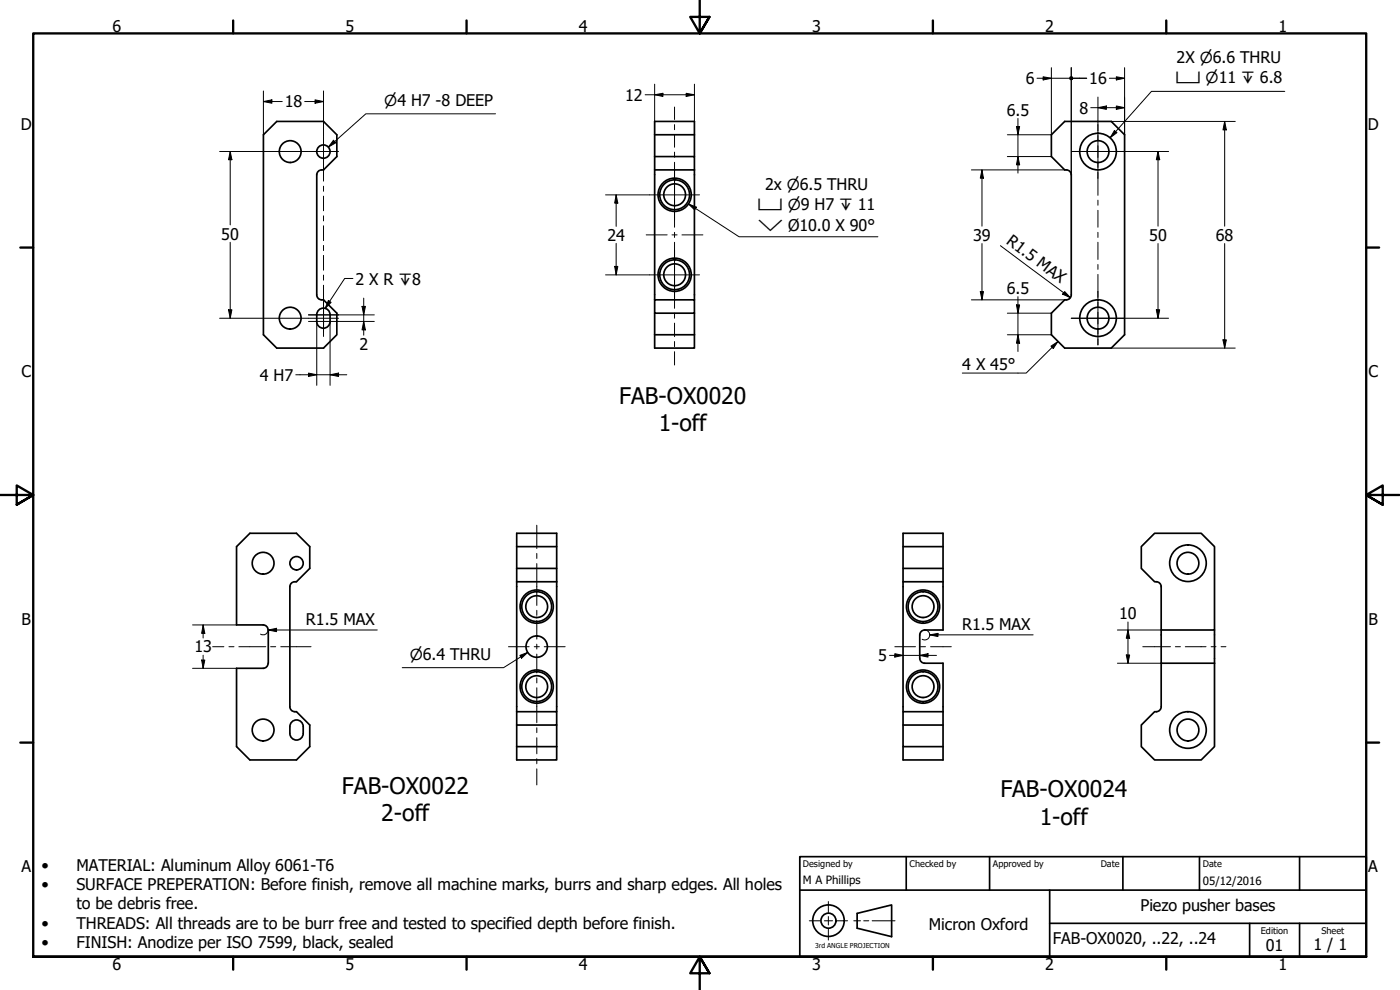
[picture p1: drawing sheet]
<svg xmlns="http://www.w3.org/2000/svg" width="420mm" height="297mm" viewBox="0 0 420 297" stroke-linecap="round" stroke-linejoin="round" font-family="sans-serif">
<!-- layer: Visible (ISO) -->
<g fill="none" stroke="#000" stroke-width=".51">
<path d="M79.1 40.4l4-4h14l4 4v6.6l-4 4a1.61 1.61 0 0 0-2 1.5v35.9a1.61 1.61 0 0 0 2 1.6l4 4v6.4l-4 4h-14l-4-4zM196.5 47h11.9v4M196.5 40.4h11.9v-4h-11.9v53.6M196.5 51h11.9M208.4 40.4v6.6M208.4 51v39M320 51a1.49 1.49 0 0 1 1.5 1.5v35.9a1.49 1.49 0 0 1-1.5 1.6M320 51h-.5l-4-4v-6.6l4-4h14l4 4v60l-4 4h-14l-4-4v-6.4l4-4h.5M95.1 96.4a3.6 3.6 0 0 1 .5-3.4 2 2 0 0 1 2.2-.4 2 2 0 0 1 1.3 1.8v2M95.1 96.5a2 2 0 0 0 2 2 2 2 0 0 0 2-2M196.5 90h11.9v4h-11.9zM196.5 94v10.4h11.9v-4"/>
<path d="M208.4 94v6.4M196.5 100.4h11.9M88.5 174.5a1.49 1.49 0 0 0-1.5 1.5v36a1.49 1.49 0 0 0 1.5 1.5M88.5 174.5h.5l4-4v-6.5l-4-4h-14l-4 4v23.5h8M155.1 170.5h12v4M155.1 164h12v-4h-12v68h12v-4M155.1 174.5h12M167.1 164v6.5M167.1 174.5v39M271 174.5v-14.5h12v14.5M271 174.5h12M271 174.5v39"/>
<path d="M271 170.5h12M271 164h12M283 174.5v14.5h-5.5a1.49 1.49 0 0 0-1.5 1.5v7M342.5 164l4-4h14l4 4v25h-16v-13a1.59 1.59 0 0 0-2-1.5l-4-4zM79 187.5a1.49 1.49 0 0 1 1.5 1.5M80.5 199a1.49 1.49 0 0 1-1.5 1.5M80.5 189v10M276 197.5a1.49 1.49 0 0 0 1.5 1.5h5.5v14.5M348.5 189v10M348.5 199v13a1.59 1.59 0 0 1-2 1.5l-4 4v6.5l4 4h14l4-4v-25M348.5 199h16M364.5 189v10"/>
<path d="M79 200.5h-8v23.5l4 4h14l4-4v-6.5l-4-4h-.5M155.1 213.5h12v4h-12M167.1 217.5v6.5M271 217.5v6.5h12M283 213.5v14.5h-12v-4M283 213.5h-12v4h12M87 220a2 2 0 0 0 2 2 2 2 0 0 0 2-2M87 220a3.6 3.6 0 0 1 .6-3.4 2 2 0 0 1 2.2-.4 2 2 0 0 1 1.2 1.8v2M155.1 224h12"/>
<circle cx="87.1" cy="45.5" r="3.3"/>
<circle cx="97.1" cy="45.5" r="2"/>
<circle cx="202.5" cy="58.4" r="4.5"/>
<circle cx="202.5" cy="58.4" r="5"/>
<circle cx="202.5" cy="58.4" r="3.3"/>
<circle cx="329.5" cy="45.5" r="5.5"/>
<circle cx="329.5" cy="45.5" r="3.3"/>
<circle cx="87.1" cy="95.5" r="3.3"/>
<circle cx="202.5" cy="82.4" r="4.5"/>
<circle cx="202.5" cy="82.4" r="5"/>
<circle cx="202.5" cy="82.4" r="3.3"/>
<circle cx="329.5" cy="95.5" r="5.5"/>
<circle cx="329.5" cy="95.5" r="3.3"/>
<circle cx="79" cy="169" r="3.3"/>
<circle cx="89" cy="169" r="2"/>
<circle cx="356.5" cy="169" r="5.5"/>
<circle cx="356.5" cy="169" r="3.3"/>
<circle cx="161.1" cy="194" r="3.2"/>
<circle cx="161.1" cy="182" r="4.5"/>
<circle cx="161.1" cy="182" r="5"/>
<circle cx="161.1" cy="182" r="3.3"/>
<circle cx="277" cy="182" r="4.5"/>
<circle cx="277" cy="182" r="5"/>
<circle cx="277" cy="182" r="3.3"/>
<circle cx="79" cy="219" r="3.3"/>
<circle cx="161.1" cy="206" r="4.5"/>
<circle cx="161.1" cy="206" r="5"/>
<circle cx="161.1" cy="206" r="3.3"/>
<circle cx="277" cy="206" r="4.5"/>
<circle cx="277" cy="206" r="5"/>
<circle cx="277" cy="206" r="3.3"/>
<circle cx="356.5" cy="219" r="5.5"/>
<circle cx="356.5" cy="219" r="3.3"/>
</g>
<!-- layer: Border (ISO) -->
<g fill="none" stroke="#000" stroke-width=".7">
<path d="M70 6.1v3.9M140 6.1v3.9M210 0v10l-2.9-4.9h5.8l-2.9 4.9 2.9-4.9M280 6.1v3.9M350 6.1v3.9M6.1 74.3h3.9M410 74.3h3.9M0 148.5h10l-5-2.8v5.7l5-2.9-5 2.9M420 148.5h-10l5-2.8v5.7l-5-2.9 5 2.9M6.1 222.8h3.9M410 222.8h3.9M10 287.1v-277.1h400v277.1h-400h400"/>
<path d="M70 287.1v3.8M140 287.1v3.8M212.9 292l-2.9-4.9 2.9 4.9h-5.8l2.9-4.9v9.9M280 287.1v3.8M350 287.1v3.8"/>
</g>
<!-- layer: Sketch Geometry (ANSI) -->
<path d="M242.9 276.3h3.2M247.4 276.3h2.5M248.6 270.5v3.3M248.6 275v2.5M248.6 278.8v3.3M251.1 276.3h3.3M256.2 276.3h2.1M259.2 276.3h1.5M261.7 276.3h6.9" fill="none" stroke="#000" stroke-width=".3"/>
<g fill="none" stroke="#000" stroke-width=".51">
<path d="M257.2 274.1l10.4-2.6v9.5l-10.4-2.5z"/>
<circle cx="248.6" cy="276.2" r="4.7"/>
<circle cx="248.6" cy="276.2" r="2.25"/>
</g>
<!-- layer: Title (ISO) -->
<path d="M240 257h170v30.1h-170zM272 257v10.1M297 257v10.1M337 257v10.1M360 257v10.1M390 257v10.1M240 267.1h170M315 277h95M315 267.1v20M375 277v10.1M390 277v10.1" fill="none" stroke="#000" stroke-width=".51"/>
<!-- layer: Symbol (ISO) -->
<path d="M148.7 34.1h-38.9l-11.2 10M334.5 39.2l.7 .6-2 1.5zM385.6 27.4h-40l-12.4 13.9M100.1 42.1l.7 .7-2.2 1.3zM206.6 61.2l2.4 1-.5 .8zM206.6 61.2l15.2 9.8h41.7M98.6 90.2l.8 .5-1.8 1.8zM105.9 83.6h-2.5l-5.8 8.9M315.4 103.9l2.1-1.4-1.4 2.1zM317.5 102.5l-9.5 9.4h-19.2M156 196.6l2.4-.8-1.9 1.7zM158.4 195.8l-7.3 4.5h-30.4" fill="none" stroke="#000" stroke-width=".3"/>
<g fill="#000">
<path d="M334.5 39.2l.7 .6-2 1.5z" fill-rule="evenodd"/>
<path d="M100.1 42.1l.7 .7-2.2 1.3z" fill-rule="evenodd"/>
<path d="M206.6 61.2l2.4 1-.5 .8z" fill-rule="evenodd"/>
<path d="M98.6 90.2l.8 .5-1.8 1.8z" fill-rule="evenodd"/>
<path d="M315.4 103.9l2.1-1.4-1.4 2.1z" fill-rule="evenodd"/>
<path d="M156 196.6l2.4-.8-1.9 1.7z" fill-rule="evenodd"/>
</g>
<!-- layer: Dimension (ISO) -->
<g fill="none" stroke="#000" stroke-width=".3">
<path d="M79.1 30.5l2.5-.5v1zM79.1 30.5h5.6M79.1 27.3v13.1M91.4 30.5h5.7M94.6 30l2.5 .5-2.5 .5zM97.1 27.3v13.6M193.6 28.4h14.8M196.5 28.4l2.4-.4v.9zM196.5 25.3v11.1M205.9 28l2.5 .4-2.5 .5zM208.4 25.3v11.1M305.1 38h.9l-.5 2.4z"/>
<path d="M305.5 35.5v16.4M311.2 23.5h10.3M313.1 23l2.4 .5-2.4 .5zM315.5 20.3v20.1h-13.2M321.5 20.3v25.1M322.1 23.5h4M327.3 32.3h10.2M329.5 32.3l2.5-.5v1zM329.5 29.1v8.4M332.9 23.5h4.6M333.5 36.4h37.2M335 31.8l2.5 .5-2.5 .5z"/>
<path d="M335 23l2.5 .5-2.5 .5zM337.5 20.3v20.1M367.5 36.4l.5 2.6h-1zM367.5 36.4v31.5M65.9 45.5h26.7M69.1 45.5l.5 2.4h-1zM69.1 45.5v22M181.7 58.5h13.2M184.9 58.5l.5 2.4h-.9zM184.9 58.5v9.4M291.5 51h28M294.7 51l.4 2.5h-.9z"/>
<path d="M294.7 51v16.9M302.3 47h13.2M305.5 47l.5 2.5h-.9zM321.5 45.6v6.8M337.5 45.5h13.2M347.5 45.5l.5 2.4h-1zM347.5 45.5v22.4M69.1 72.7v22.8M184.5 79.9h.9l-.5 2.6zM184.9 73v9.5M294.7 73.1v16.9M300.2 73.7l21 15.6"/>
<path d="M347.5 73.1v22.4M367.5 73.1v31.3M65.9 95.5h26.7M68.6 92.9h1l-.5 2.6zM95.1 96.6v19M99.1 96.6v19M101.6 94.5h10.7M101.6 96.4h10.7M108.6 91.9h1.1l-.5 2.6zM109.2 96.4l.5 2.6h-1.1zM109.2 89.5v11.1M181.7 82.5h13.2"/>
<path d="M291.5 90h28M294.2 87.5h.9l-.4 2.5zM302.3 94h13.2M305.1 91.5h.9l-.5 2.5zM305.5 89v16.5M319.5 87.5l1.7 1.8-2.3-1zM337.5 95.5h13.2M347 92.9h1l-.5 2.6zM88.8 112.4h15.3M92.6 111.9l2.5 .5-2.5 .6zM99.1 112.4l2.5-.5v1.1zM302.3 100.4h13.2"/>
<path d="M305.5 100.4l.5 2.6h-.9zM333.5 104.4h37.2M367 102h1l-.5 2.4zM57.8 187.5h13.2M60.5 198h1l-.5 2.5zM61 187.5l.5 2.5h-1zM61 187.5v3.9M61 196.6v3.9M80.5 189a1.49 1.49 0 0 1-2.3 1.3M80.5 189l2.5-.5v1zM80.5 189h32.7M267 196.6h14.1"/>
<path d="M268.5 196.1l2.5 .5-2.5 .6zM276 196.6l2.5-.5v1.1zM277.5 189a1.49 1.49 0 0 1 1.5 1.9 1.49 1.49 0 0 1-2.2 .9M279 190.5l2.5-.5v1zM279 190.5h31.1M335.3 189h13.2M335.3 199h13.2M338 196.5h1l-.5 2.5zM338.5 189l.5 2.5h-1zM338.5 186.6v12.4M57.8 200.5h13.2"/>
</g>
<g fill="#000">
<path d="M79.1 30.5l2.5-.5v1z" fill-rule="evenodd"/>
<path d="M94.6 30l2.5 .5-2.5 .5z" fill-rule="evenodd"/>
<path d="M196.5 28.4l2.4-.4v.9z" fill-rule="evenodd"/>
<path d="M205.9 28l2.5 .4-2.5 .5z" fill-rule="evenodd"/>
<path d="M305.1 38h.9l-.5 2.4z" fill-rule="evenodd"/>
<path d="M313.1 23l2.4 .5-2.4 .5z" fill-rule="evenodd"/>
<path d="M329.5 32.3l2.5-.5v1z" fill-rule="evenodd"/>
<path d="M335 31.8l2.5 .5-2.5 .5z" fill-rule="evenodd"/>
<path d="M335 23l2.5 .5-2.5 .5z" fill-rule="evenodd"/>
<path d="M367.5 36.4l.5 2.6h-1z" fill-rule="evenodd"/>
<path d="M69.1 45.5l.5 2.4h-1z" fill-rule="evenodd"/>
<path d="M294.7 51l.4 2.5h-.9z" fill-rule="evenodd"/>
<path d="M305.5 47l.5 2.5h-.9z" fill-rule="evenodd"/>
<path d="M347.5 45.5l.5 2.4h-1z" fill-rule="evenodd"/>
<path d="M184.5 79.9h.9l-.5 2.6z" fill-rule="evenodd"/>
<path d="M184.9 58.5l.5 2.4h-.9z" fill-rule="evenodd"/>
<path d="M68.6 92.9h1l-.5 2.6z" fill-rule="evenodd"/>
<path d="M108.6 91.9h1.1l-.5 2.6z" fill-rule="evenodd"/>
<path d="M109.2 96.4l.5 2.6h-1.1z" fill-rule="evenodd"/>
<path d="M294.2 87.5h.9l-.4 2.5z" fill-rule="evenodd"/>
<path d="M305.1 91.5h.9l-.5 2.5z" fill-rule="evenodd"/>
<path d="M319.5 87.5l1.7 1.8-2.3-1z" fill-rule="evenodd"/>
<path d="M347 92.9h1l-.5 2.6z" fill-rule="evenodd"/>
<path d="M92.6 111.9l2.5 .5-2.5 .6z" fill-rule="evenodd"/>
<path d="M99.1 112.4l2.5-.5v1.1z" fill-rule="evenodd"/>
<path d="M305.5 100.4l.5 2.6h-.9z" fill-rule="evenodd"/>
<path d="M367 102h1l-.5 2.4z" fill-rule="evenodd"/>
<path d="M60.5 198h1l-.5 2.5z" fill-rule="evenodd"/>
<path d="M61 187.5l.5 2.5h-1z" fill-rule="evenodd"/>
<path d="M80.5 189l2.5-.5v1z" fill-rule="evenodd"/>
<path d="M268.5 196.1l2.5 .5-2.5 .6z" fill-rule="evenodd"/>
<path d="M276 196.6l2.5-.5v1.1z" fill-rule="evenodd"/>
<path d="M279 190.5l2.5-.5v1z" fill-rule="evenodd"/>
<path d="M338 196.5h1l-.5 2.5z" fill-rule="evenodd"/>
<path d="M338.5 189l.5 2.5h-1z" fill-rule="evenodd"/>
<circle cx="321.5" cy="23.5" r=".62"/>
</g>
<!-- layer: Center Mark (ISO) -->
<g fill="none" stroke="#000" stroke-width=".3">
<path d="M329.5 37.5v16M92.6 45.5h9M194.9 58.5h15M202.4 51v15M321.5 45.5h16M202.4 75v15M92.6 94.5h9M92.6 96.4h9M97.1 90v9.5M97.1 91.5v9.5M194.9 82.5h15M321.5 95.5h16"/>
<path d="M329.5 87.5v16"/>
</g>
<!-- layer: Centerline (ISO) -->
<g fill="none" stroke="#000" stroke-width=".3">
<path d="M202.4 32.1v3.8M202.4 37.4v1.5M329.5 37.5v1.7M97.1 40.9v13.4M97.1 55.9v1.5M97.1 58.9v4.3M202.4 40.4v3.8M202.4 45.6v1.6M202.4 48.7v9.4M202.4 59.6v1.5M329.5 40.7v1.5M329.5 43.7v3.5"/>
<path d="M329.5 48.7v1.5M329.5 51.7v6.9M97.1 64.8v1.5M97.1 67.7v4.5M97.1 73.6v1.6M97.1 76.6v4.5M193.9 70.5h6.3M201.7 70.5h1.5M202.4 62.6v5.6M202.4 69.7v1.5M202.4 72.7v5.6M202.4 79.8v1.5"/>
<path d="M204.7 70.5h6.2M329.5 60.1v1.5M329.5 63.1v5.1M329.5 69.7v1.5M329.5 72.7v5.1M329.5 79.4v1.4M92.6 95.5h9M97.1 82.5v1.6M97.1 85.6v13.4M202.4 82.9v9.6M202.4 94v1.5M202.4 97v4"/>
<path d="M329.5 82.3v6.9M329.5 90.7v1.5M329.5 93.7v3.5M329.5 98.7v1.5M202.4 102.5v1.5M202.4 105.5v4M329.5 101.7v1.8M161.1 157.6v7M161.1 166v1.6M161.1 169.1v12.6M63.8 194h3.4M68.7 194h1.5"/>
<path d="M71.7 194h8.1M81.2 194h1.5M84.3 194h9M152.6 194h6.2M160.3 194h1.6M161.1 183.1v1.5M161.1 186.2v5.6M161.1 193.3v1.4M161.1 196.3v5.6M163.3 194h6.3M268.5 194h6.3M276.3 194h1.4"/>
<path d="M279.3 194h6.2M343 194h8.3M352.7 194h1.6M355.7 194h6.2M363.5 194h1.4M366.5 194h1.4M161.1 203.4v1.5M161.1 206.4v10.4M161.1 218.4v1.4M161.1 221.3v4.9M161.1 227.6v1.6M161.1 230.7v4.8"/>
</g>
<g font-size="6.9">
<text x="185.9" y="121.1">FAB-OX0020</text>
<text x="197.7" y="129.3">1-off</text>
<text x="102.6" y="238.1">FAB-OX0022</text>
<text x="300.2" y="239.3">FAB-OX0024</text>
<text x="114.4" y="246.4">2-off</text>
<text x="312" y="247.4">1-off</text>
</g>
<g font-size="4.8">
<text x="33.7" y="9.6">6</text>
<text x="103.7" y="9.6">5</text>
<text x="173.7" y="9.6">4</text>
<text x="243.7" y="9.6">3</text>
<text x="313.7" y="9.6">2</text>
<text x="383.7" y="9.6">1</text>
<text x="353.1" y="18.9">2X ⌀6.6 THRU</text>
<text x="307.8" y="25.3">6</text>
<text x="326.9" y="25.3">16</text>
<text x="85.5" y="32.2">18</text>
<text x="187.6" y="30.3">12</text>
<text x="302.2" y="34.7">6.5</text>
<text x="324" y="34.1">8</text>
<text x="6.2" y="38.9">D</text>
<text x="410.5" y="38.9">D</text>
<text x="229.6" y="57">2x ⌀6.5 THRU</text>
<text x="66.4" y="71.9">50</text>
<text x="182.3" y="72.2">24</text>
<text x="292" y="72.2">39</text>
<text x="301.8" y="72.9" transform="rotate(37 301.8 72.9)">R1.5 MAX</text>
<text x="344.9" y="72.2">50</text>
<text x="364.9" y="72.2">68</text>
<text x="106.7" y="85.4">2 X R ↧8</text>
<text x="302.2" y="88.2">6.5</text>
<text x="107.9" y="104.9">2</text>
<text x="6.4" y="113.1">C</text>
<text x="288.8" y="111.1">4 X 45°</text>
<text x="410.7" y="113.1">C</text>
<text x="78" y="114.2">4 H7</text>
<text x="335.9" y="185.7">10</text>
<text x="6.4" y="187.4">B</text>
<text x="91.8" y="187.4">R1.5 MAX</text>
<text x="288.7" y="188.9">R1.5 MAX</text>
<text x="410.7" y="187.4">B</text>
<text x="58.4" y="195.8">13</text>
<text x="263.6" y="198.4">5</text>
<text x="6.4" y="261.7">A</text>
<text x="12.4" y="261.3">•</text>
<text x="22.9" y="261.3">MATERIAL: Aluminum Alloy 6061-T6</text>
<text x="410.7" y="261.7">A</text>
<text x="12.4" y="267.1">•</text>
<text x="22.9" y="267.1">SURFACE PREPERATION: Before finish, remove all machine marks, burrs and sharp edges. All holes</text>
<text x="22.9" y="272.8">to be debris free.</text>
<text x="342.3" y="273.4">Piezo pusher bases</text>
<text x="12.4" y="278.6">•</text>
<text x="22.9" y="278.6">THREADS: All threads are to be burr free and tested to specified depth before finish.</text>
<text x="278.8" y="279">Micron Oxford</text>
<text x="12.4" y="284.3">•</text>
<text x="22.9" y="284.3">FINISH: Anodize per ISO 7599, black, sealed</text>
<text x="316" y="283.4">FAB-OX0020, ..22, ..24</text>
<text x="379.9" y="285.3">01</text>
<text x="394.2" y="285">1 / 1</text>
<text x="33.7" y="290.9">6</text>
<text x="103.7" y="290.9">5</text>
<text x="173.7" y="290.9">4</text>
<text x="243.7" y="290.9">3</text>
<text x="313.7" y="290.9">2</text>
<text x="383.7" y="290.9">1</text>
</g>
<g font-size="4.6">
<text x="352.7" y="25">⌴ ⌀11 ↧ 6.8</text>
<text x="115.3" y="31.7">⌀4 H7 -8 DEEP</text>
<text x="227.3" y="63.1">⌴ ⌀9 H7 ↧ 11</text>
<text x="227.5" y="69.3">⌵ Ø10.0 X 90°</text>
<text x="123" y="197.9">⌀6.4 THRU</text>
</g>
<g font-size="3.4">
<text x="241" y="265.4">M A Phillips</text>
<text x="361" y="265.5">05/12/2016</text>
</g>
<g font-size="2.7">
<text x="241" y="260.1">Designed by</text>
<text x="273" y="260.1">Checked by</text>
<text x="298" y="260.1">Approved by</text>
<text x="330.3" y="260">Date</text>
<text x="361" y="260">Date</text>
<text x="378.4" y="280.1">Edition</text>
<text x="396.6" y="280.1">Sheet</text>
</g>
<text font-size="2" x="244.6" y="284.5">3rd ANGLE PROJECTION</text>
</svg>
